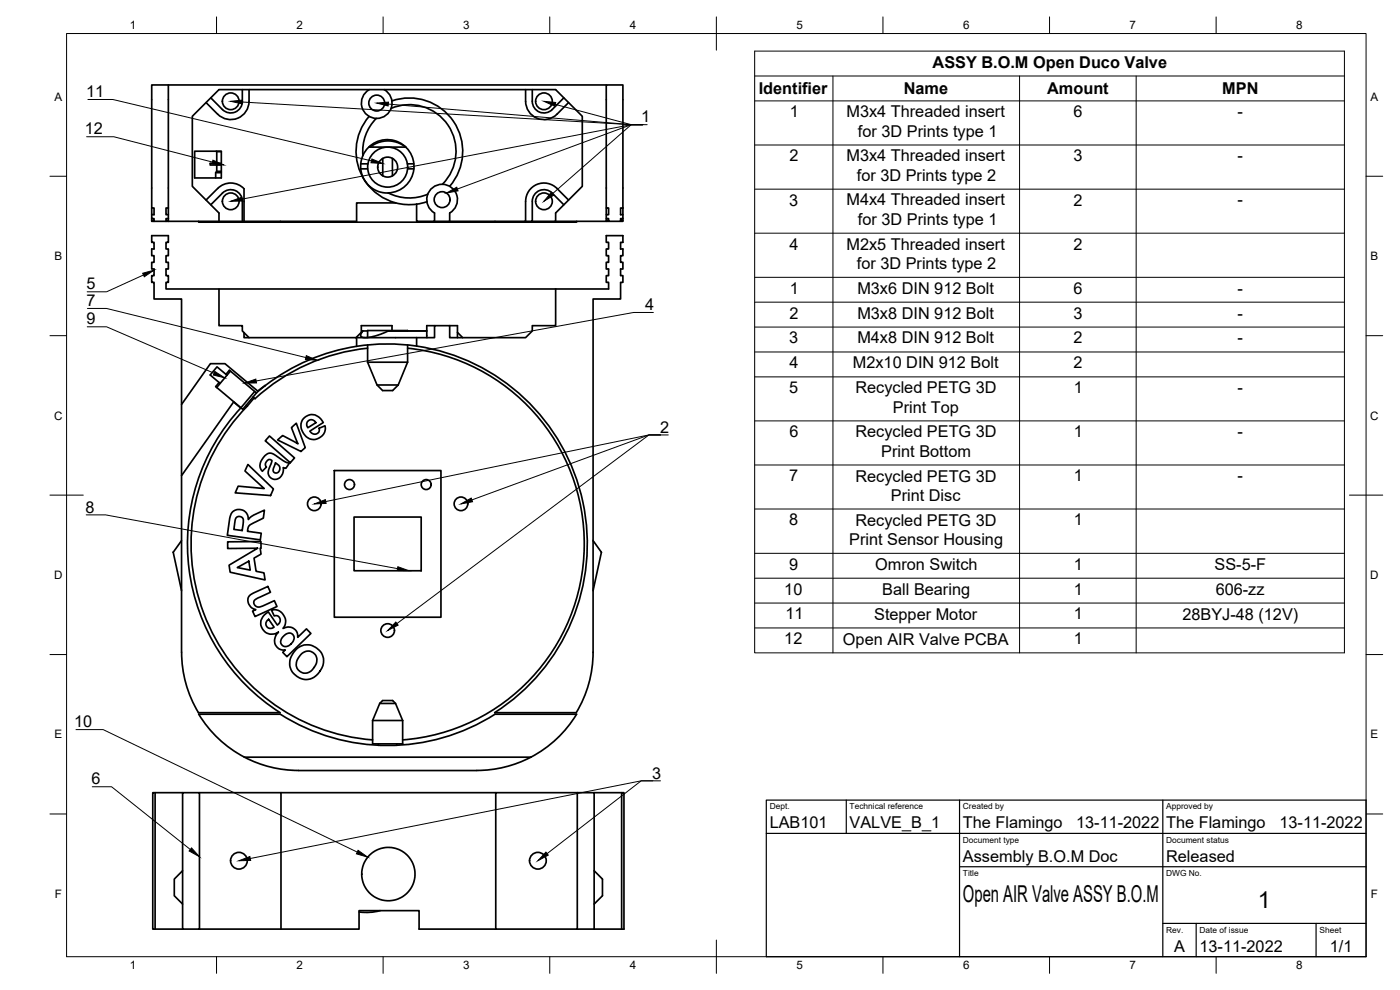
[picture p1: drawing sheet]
<svg xmlns="http://www.w3.org/2000/svg" width="420mm" height="297mm" viewBox="0 0 420 297" stroke-linecap="round" stroke-linejoin="round" font-family="sans-serif">
<!-- layer: Visible -->
<g fill="none" stroke="#000" stroke-width=".51">
<path d="M50.5 25.5h-5v36.9h.7v2h-.7v-2M50.5 25.5v36.9M50.5 25.5h131.4M63.3 29.4l3.5 3.5a3.5 3.5 0 0 0 3.8 .7 3.5 3.5 0 0 0 2.1-3.2M72.7 26.9v3.5M74.7 26.9a10.5 10.5 0 0 1-.5 5.8 5.5 5.5 0 0 1-8.8 1.6l-3.6-3.5M110.8 34.9a16 16 0 0 0-1.3 19.3M110.8 26.9a4.6 4.6 0 0 0-1.3 7 4.6 4.6 0 0 0 7.1 0 4.6 4.6 0 0 0-1.3-7M112.9 35.5a14 14 0 0 0-4 11.2M117.4 32.5a14 14 0 0 1 17.1 5 14 14 0 0 1-1.7 17.8M117.6 30.3a16 16 0 0 1 18.5 6.1 16 16 0 0 1-1.1 19.5M157.7 26.9v3.5"/>
<path d="M157.8 30.4a5.5 5.5 0 0 0 3.3 5.1 5.5 5.5 0 0 0 6-1.2l3.5-3.5M159.7 26.9v3.5a3.5 3.5 0 0 0 2.2 3.2 3.5 3.5 0 0 0 3.8-.7l3.5-3.5M58.4 45.4h8v8h-8zM64.7 51.8h1.7M64.9 45.4l.1 .1M65 51.4l-.3 .4v1.6M65 45.5v3.5M65 49.5v1.9M65 51.4h1.4M65 45.5h1.4M65.1 49h-2v.5h3.3M66.4 49h-1.3v.5"/>
<path d="M108.3 49.2h2.1M108.3 50.7h2M108.9 46.7a8 8 0 0 1 13.9-1.3 8 8 0 0 1-6.3 12.5 13.9 13.9 0 0 0 11.9 .4M108.9 46.7l-.6 1.9-.1 1.8 .4 2 .9 1.8M109.5 54.2l.2 .3M109.7 54.5l1.5 1.6 1.6 1 1.8 .6 1.9 .2M109.7 54.5a16 16 0 0 0 9 6.4M110.7 44.1h11.1l-2.2-1.2-2.8-.6-3.2 .4-2.5 1.4M114.9 47.5v5.3M117.8 47.5v5.3M122.2 49.2h2M122.3 50.7h1.9"/>
<path d="M45.5 64.4v1.2h.7v.6h-.7v-.6M45.5 66.2v.2h5M50.5 65.6v.8M50.5 65.6h-.7v.6h.7M50.5 62.4v3.2M50.5 62.4h-.7v2h.7M59.6 66.4v.3h24.5M61.8 60l3.6-3.5a5.3 5.3 0 0 1 7.8 .3v9.6M65.7 66.4v-2.5l-8-8v-21l8-8h101.1l8 8v21l-8 8v2.5h-7.1M72.7 60.4v6M72.7 60.4a3.5 3.5 0 0 0-2.1-3.2 3.5 3.5 0 0 0-3.8 .7l-3.5 3.5M84.1 66.4v.3h64.4v-.3"/>
<path d="M118.7 60.9h-11.7v5.5h-56.5M118.7 60.9a16 16 0 0 0 6.3 .4M125 61.3v5.1h5.4v-2.5a4.6 4.6 0 0 1-1.3-7 4.6 4.6 0 0 1 7.1 0 4.6 4.6 0 0 1-1.2 7v2.5h-4.6M128.1 60.5l-3.1 .8M157.7 60.4v6h-22.7M166.8 66.4h15.1M169.2 61.4l-3.5-3.5a3.5 3.5 0 0 0-3.8-.7 3.5 3.5 0 0 0-2.2 3.2v6h-2M170.6 60l-3.5-3.5a5.5 5.5 0 0 0-6-1.2 5.5 5.5 0 0 0-3.3 5.1M173 66.4v.3h-24.5M181.9 62.4v2M181.9 65.6v.6M186.2 62.4h.7v2h-.7z"/>
<path d="M186.9 62.4v-36.9h-5v36.9h.7v2h-.7v1.2h.7v.6h-.7v.2h5v-.2h-.7v-.6h.7v-1.2M186.9 65.6v.6M65.7 86.7h116.9v-2h-.7v-2h.7v-2h-.7v-2h.7v-2h-.7v-2h.7v-2h-.7v-2h5v2h-.7v2h.7v2h-.7v2h.7v2h-.7v2h.7v2h-.7v5h-8.2v106M73.2 99.8l1.5 1.5M108.9 99.3l-.7 1.4 .4 .5 .9 .1M108.9 99.3h1.4M108.9 99.3l-2.1 2M116.5 99.3l-3.6 1.4-3.2 .6M116.5 99.3h11.6zM117.6 99.2v-1.5h-9.2v2M122.3 99.3l-12-.1v2.1M130.4 97.7h-2.3v3.6"/>
<path d="M135 97.7h2.3v3.6M137.3 99.7l1.6 1.6M166.8 86.7v11h-7.1v1.6l-2 2h-22.7v-3.6h-4.6v3.6h-5.4M65 116.3l7.9 6.5 4.1-4.9M65.8 114.8l-1.1 1.2 .3 .3M67.8 112.3l1-1.2 8.2 6.8M68.1 112.6l-3-2.5-2 2.4 3 2.5M69.2 111.3l-4.2 5M75.9 119.1l.4 .3-2.1 2.4a59 59 0 0 0-13.1 62.1 59 59 0 0 0 50.7 38.1M76.3 119.4l.2 .2M76.4 117.5l-4.1 4.9M79.6 115.7l-2.2 1.7-9.9-8.3h-4.4l-8.6 12.3"/>
<path d="M79.6 115.7a60 60 0 0 1 85.8 13 60 60 0 0 1-16.9 85.1h24.4a35 35 0 0 0 5.1-18.1M79.6 115.7l-2.6 2.2M107 103.9v-2.6h-33.8v-1.5l-.5-.5v-1.6h-7v-11h-15.9v-2h.7v-2h-.7v-2h.7v-2h-.7v-2h.7v-2h-.7v-2h.7v-2h-5v2h.7v2h-.7v2h.7v2h-.7v2h.7v2h-.7v2h.7v5h8.3v53M107 101.3h18M110.3 108.7h12M110.3 108.7l2.9 6.8 1.6 1.7h3l1.7-1.7M110.3 103.5v5.2M110.3 104.5a59 59 0 0 0-33.8 15.1M113.2 115.5h6.3M122.3 103.5v5.2M122.3 108.7l-2.8 6.8M122.3 104.5a59 59 0 0 1 53 59.4 59 59 0 0 1-54.5 58.1"/>
<path d="M125 101.3v2.6M72.2 122.4l-2.1-1.8-15.6 22.1v53M72.3 122.4a60.1 60.1 0 0 0 11.7 91.4h-24.4a35 35 0 0 1-5.1-18.1M72.3 122.3v.1M73.9 121.6l.4 .3M74.4 139.4l7.7 7.3-.9 2-10.6-.8 .9-2 7.8 .7-5.8-5.3zM79.4 136.8l.5-.4a2.1 2.1 0 0 1 2.9 .3l2.7 1.8 1.3 .5-1 1.5-.8-.2-.2 1.8-1.1 1.4-.7 .3h-.9l-.7-.3-.7-.8-.2-1.2 .9-2.4a.76 .76 0 0 0-.1-1.1l-.6-.1-.8 .7-.3 .8 .3 .8-1.2 1.2a3.3 3.3 0 0 1 .7-4.6zM80.9 130.8l7.5 6.6-1.3 1.4-7.5-6.5zM82.7 138.9l1 .8 .3 .6-.3 1.1-.7 .5-.7-.1-.3-.6zM83.3 132l1.5-1.3 4.6 2.5-1.9-4.9 1.4-1.3 2.7 7.3-1.3 1.2zM91.1 125.5l1.4-.9 1-.2a4 4 0 0 1 3.3 2l.2 .4-4 2.6 .9 .8h1l.8-.6 .1-1.1 1.7-.8 .1 1-.4 1.5-1.7 1.3-1 .4h-.8l-.7-.2-1.2-.7-1.2-1.9-.3-2zM92.4 126.4l.7-.5 .7 .1 1 .8-2.4 1.5-.3-1.2z"/>
<path d="M69.7 153.7l1.6-.8 1.8 .3 1.1 1.1 .3 1.6 1.7-1.4 3.2-1.4-.4 2.4-2.7 1.3a2.29 2.29 0 0 0-2 2.2v.4l4.1 .6-.3 2-9.9-1.4 .7-5.1zM70.9 155.3l1.1-.3 .7 .3 .3 .4-.3 3.5-2.5-.4 .3-2.6zM100.3 141.2h32v44h-32zM106.3 155.1h20.1v16.1h-20.1zM54.5 162.2l-2.5 3.5 2.5 11.5M68.3 162.6l10-.1v2h-.2l.2 1.8-2.1 1.2 .7 3.9 2.3 .5 .3 2.1-10.4-2.3-.4-2.1 8.6-5.1-9 .1zM71.2 170.3l3.5-1.9 .4 2.7zM74.9 178.7l1-.7 4.5-2 .8 1.7-4.7 2.3-.3 .7 .1 .6 .6 .7 .9 .1 4.5-1.9 .8 1.8-6.6 3-.7-1.6 1-.5-1.4-.6-1-1.7v-1.1zM178 162.2l2.5 3.5-2.5 11.5M79.2 184.6l1.3-1 2.7 3.9 .9-1.1-.1-.9-.8-.8-.9 .1-.8-1.7 1.1-.2 .9 .2 1.1 .8 1 1.7v1.9l-.7 1.1 1.5-.5 1.5 .4 1.1 .9 .3 1.8 2.7-2.5 1.3 1.4-7.2 6.9-1.2-1.3 .7-.7h-1a2.57 2.57 0 0 1-1.9-1.4l-.3-.8 .1-1.1 .3-1 .7-1-1.6 .6h-.8l-1.1-.4-1.1-1-.6-1.7a3.9 3.9 0 0 1 .9-2.6zM80.1 186.3l.5-.5 1.7 2.4-1.3 .4-.8-.4-.4-.8zM84.9 191.1l.8-.8a1.6 1.6 0 0 1 2.4 .4 1.6 1.6 0 0 1-.6 2.3 1.72 1.72 0 0 1-1.7 1 1.72 1.72 0 0 1-1.6-1.2l.1-.8z"/>
<path d="M88.8 194.9l1.1-.8a4.9 4.9 0 0 1 6.5 1.7 4.9 4.9 0 0 1-1.2 6.6l-1.5 1.1-2.2 .4-1.2-.3-1.2-.7-1.3-1.1-.4-.7a5.3 5.3 0 0 1 1.4-6.2zM90.5 196.2l1.3-.8h1.2l1.4 .8 .6 1v1.5l-.5 1.2-1.1 1.4-1.2 .6-1.1 .1-1-.5-.7-.6-.4-1 .1-1.6zM111.8 216.2h9M114 211.1l.8-.9h3l.9 .9 2.1 5.1v7h-9v-7M114 211.1h4.7M114 211.1l-2.2 5.1M46.5 237.8h-.7v41h.7M54.8 237.8h5.1v41h-5.1zM54.8 237.8h-8.3v41h8.3M59.9 237.8h24.4v41M73.3 227.2a35.3 35.3 0 0 0 16.3 4h53.5a35 35 0 0 0 29.9-16.9h-24.4a60 60 0 0 1-64.5 0h-24.5a35.3 35.3 0 0 0 13.7 12.9h86M84.3 237.8h64.5"/>
<path d="M113.6 223.2v.4M119.1 223.2v.4M148.8 237.8h24.4v41h-24.4zM173.2 237.8h5.1v41M178.3 237.8h8.3M54.8 261.2l-2.5 2.6v5l2.5 2.5M59.9 278.8h47.9v-5.6h18v5.6h23M114.1 273.2a16 16 0 0 1-6.3 .4M173.2 278.8h5.1M178.3 278.8h9v-41h-.7v41M178.3 261.2l2.5 2.6v5l-2.5 2.5"/>
<circle cx="69.2" cy="30.4" r="2.51"/>
<circle cx="113.1" cy="30.9" r="2.38"/>
<circle cx="163.2" cy="30.4" r="2.51"/>
<circle cx="116.3" cy="50.1" r="6"/>
<circle cx="116.3" cy="50.1" r="3"/>
<circle cx="132.7" cy="59.9" r="2.38"/>
<circle cx="69.2" cy="60.4" r="2.51"/>
<circle cx="163.2" cy="60.4" r="2.51"/>
<circle cx="94.3" cy="151.2" r="2.04"/>
<circle cx="104.9" cy="145.4" r="1.49"/>
<circle cx="127.9" cy="145.4" r="1.49"/>
<circle cx="138.3" cy="151.2" r="2.04"/>
<circle cx="116.3" cy="189.2" r="2.04"/>
<circle cx="71.7" cy="258.3" r="2.51"/>
<circle cx="161.4" cy="258.3" r="2.51"/>
<circle cx="116.6" cy="262.3" r="8"/>
</g>
<!-- layer: BORDER -->
<g fill="none" stroke="#000" stroke-width=".3">
<path d="M20 10.1h390v276.9h-390zM65 5.1v5M115 5.1v5M165 5.1v5M215 5.1v10M265 5.1v5M315 5.1v5M365 5.1v5M15 52.9h5M410 52.9h5M15 100.7h5M410 100.7h5"/>
<path d="M15 148.6h10M405 148.6h10M15 196.4h5M410 196.4h5M15 244.2h5M410 244.2h5M65 287v5M115 287v5M165 287v5M215 282.1v9.9M265 287v5M315 287v5"/>
<path d="M365 287v5"/>
</g>
<!-- layer: TITLEBLOCK -->
<path d="M230 240.1h180v46.9h-180zM230 250h180M254 240.1v9.9M288 240.1v46.9M349 240.1v46.9M288 260.1h122M349 277.1h61M359 277.1v9.9M395 277.1v9.9" fill="none" stroke="#000" stroke-width=".36"/>
<!-- layer: Custom Tables -->
<g fill="none" stroke="#000" stroke-width=".3">
<path d="M226.5 15.3h177v180.6h-177zM226.5 22.8h177M226.5 30.3h177M250 22.8v173.1M306 22.8v173.1M341 22.8v173.1M226.5 43.5h177M226.5 56.8h177M226.5 70h177M226.5 83.2h177M226.5 90.7h177M226.5 98.1h177"/>
<path d="M226.5 105.6h177M226.5 113.1h177M226.5 126.3h177M226.5 139.5h177M226.5 152.7h177M226.5 166h177M226.5 173.5h177M226.5 180.9h177M226.5 188.4h177"/>
</g>
<!-- layer: Leaders -->
<g fill="#000" stroke="#000" stroke-width=".3">
<path d="M69.2 30.4l3.6-.4-.1 1.2zM113.1 30.9l3.5-.3-.1 1.2zM163.2 30.4l3.6 .3-.3 1.2zM63.9 48.1l3.2 1.4-3.5-.3zM111.6 47.7l3.3 1.4-3.6-.3zM134 57.9l3.1-1.7 .4 1.1zM165.5 57.7l.7 .8-3 1.9zM69.2 60.4l3.4-1.2 .2 1.1zM42.8 82l3.4-.9-2.9 1.9zM64.5 111.4l3 2-3.5-.9zM73.4 114.9l3.4-1.2 .2 1.2zM91.9 106.7l3.3 1.4-3.5-.2z"/>
<path d="M94.3 151.2l3.3-1.3 .3 1.2zM138.3 151.2l3.1-1.8 .4 1.1zM119.4 170l3.3 1.2h-3.5zM118.8 186.6l.7 1-3.2 1.6zM57.5 254.4l2.4 2.7-3.2-1.8zM71.7 258.3l3.3-1.3 .2 1.2zM107.5 255.1l2.9 2.1-3.4-1zM163.8 255.7l.7 .9-3.1 1.7z"/>
</g>
<g fill="none" stroke="#000" stroke-width=".3">
<path d="M26.4 29.9h7.5l77.6 18.4M72.7 30.6l116.7 6.8h3.5M116.5 31.2l72.9 6.2h3.5M166.6 31.3l22.8 6.1h3.5M192.9 37.4h-3.5l-23.5 20.7M192.9 37.4h-3.5l-52.1 19.3M194.2 37.4h-4.8l-116.7 22.3M26 41h8.1l29.7 7.6M26.2 98.1h5.8l32.2 13.9M26.2 92.5h5.8l59.8 14.8M43.1 82.5l-11.1 5.1h-5.8M196.1 93.8h-5.9l-113.3 20.5"/>
<path d="M200.6 130.5h-5.8l-53.2 19.5M25.9 154.5h5.8l87.6 16.1M97.8 150.5l97-20h3.4h-3.4l-75.7 56.6M22.8 218.9h8.2l76.2 36.8M27.7 236.1h5.8l23.6 18.8M195.9 234.3h-3.5l-117.3 23.3M198.2 234.3h-5.8l-28.2 21.8"/>
</g>
<g font-size="7">
<text x="289" y="270.6">Open AIR Valve ASSY B.O.M</text>
<text x="377.5" y="272.3">1</text>
</g>
<g font-size="4.9">
<text x="279.9" y="20.4">ASSY B.O.M Open Duco Valve</text>
<text x="25.8" y="29.2">11</text>
<text x="227.7" y="28.3">Identifier</text>
<text x="271.2" y="28.3">Name</text>
<text x="314.3" y="28.3">Amount</text>
<text x="366.8" y="28.3">MPN</text>
<text x="237.1" y="35.2">1</text>
<text x="254" y="35.2">M3x4 Threaded insert</text>
<text x="322.1" y="35.2">6</text>
<text x="371.4" y="35.2">-</text>
<text x="25.5" y="40.3">12</text>
<text x="192.4" y="36.7">1</text>
<text x="257.5" y="41.1">for 3D Prints type 1</text>
<text x="236.9" y="48.4">2</text>
<text x="254" y="48.4">M3x4 Threaded insert</text>
<text x="322.1" y="48.4">3</text>
<text x="371.4" y="48.4">-</text>
<text x="257.2" y="54.3">for 3D Prints type 2</text>
<text x="236.9" y="61.7">3</text>
<text x="254" y="61.6">M4x4 Threaded insert</text>
<text x="322.2" y="61.7">2</text>
<text x="371.4" y="61.6">-</text>
<text x="257.5" y="67.5">for 3D Prints type 1</text>
<text x="237" y="74.9">4</text>
<text x="254" y="74.9">M2x5 Threaded insert</text>
<text x="322.2" y="74.9">2</text>
<text x="257.2" y="80.8">for 3D Prints type 2</text>
<text x="26" y="86.9">5</text>
<text x="237.1" y="88.1">1</text>
<text x="257.3" y="88.1">M3x6 DIN 912 Bolt</text>
<text x="322.1" y="88.1">6</text>
<text x="371.4" y="88.1">-</text>
<text x="26" y="91.8">7</text>
<text x="193.6" y="93.1">4</text>
<text x="236.9" y="95.6">2</text>
<text x="257.3" y="95.6">M3x8 DIN 912 Bolt</text>
<text x="322.1" y="95.6">3</text>
<text x="371.4" y="95.6">-</text>
<text x="26" y="97.4">9</text>
<text x="236.9" y="103">3</text>
<text x="257.3" y="103">M4x8 DIN 912 Bolt</text>
<text x="322.2" y="103">2</text>
<text x="371.4" y="103">-</text>
<text x="237" y="110.5">4</text>
<text x="255.9" y="110.5">M2x10 DIN 912 Bolt</text>
<text x="322.2" y="110.5">2</text>
<text x="236.9" y="118">5</text>
<text x="256.7" y="118">Recycled PETG 3D</text>
<text x="322.3" y="118">1</text>
<text x="371.4" y="118">-</text>
<text x="268" y="123.9">Print Top</text>
<text x="198.1" y="129.8">2</text>
<text x="236.9" y="131.2">6</text>
<text x="256.7" y="131.2">Recycled PETG 3D</text>
<text x="322.3" y="131.2">1</text>
<text x="371.4" y="131.2">-</text>
<text x="264.5" y="137.1">Print Bottom</text>
<text x="236.9" y="144.4">7</text>
<text x="256.7" y="144.5">Recycled PETG 3D</text>
<text x="322.3" y="144.4">1</text>
<text x="371.4" y="144.4">-</text>
<text x="25.7" y="153.8">8</text>
<text x="267.4" y="150.3">Print Disc</text>
<text x="236.9" y="157.7">8</text>
<text x="256.7" y="157.7">Recycled PETG 3D</text>
<text x="322.3" y="157.7">1</text>
<text x="254.8" y="163.6">Print Sensor Housing</text>
<text x="236.9" y="170.9">9</text>
<text x="262.7" y="171">Omron Switch</text>
<text x="322.3" y="170.9">1</text>
<text x="364.5" y="171">SS-5-F</text>
<text x="235.4" y="178.4">10</text>
<text x="264.8" y="178.4">Ball Bearing</text>
<text x="322.3" y="178.4">1</text>
<text x="364.8" y="178.4">606-zz</text>
<text x="235.7" y="185.9">11</text>
<text x="262.3" y="185.9">Stepper Motor</text>
<text x="322.3" y="185.9">1</text>
<text x="354.9" y="185.9">28BYJ-48 (12V)</text>
<text x="235.4" y="193.3">12</text>
<text x="253" y="193.4">Open AIR Valve PCBA</text>
<text x="322.3" y="193.3">1</text>
<text x="22.3" y="218.2">10</text>
<text x="195.7" y="233.6">3</text>
<text x="27.5" y="235.4">6</text>
<text x="231" y="248.5">LAB101</text>
<text x="255" y="248.5">VALVE_B_1</text>
<text x="289" y="248.5">The Flamingo</text>
<text x="323" y="248.5">13-11-2022</text>
<text x="350" y="248.5">The Flamingo</text>
<text x="384" y="248.5">13-11-2022</text>
<text x="289" y="258.6">Assembly B.O.M Doc</text>
<text x="350" y="258.6">Released</text>
<text x="352.3" y="285.7">A</text>
<text x="360" y="285.5">13-11-2022</text>
<text x="399.1" y="285.7">1/1</text>
</g>
<g font-size="3.5">
<text x="39" y="8.8">1</text>
<text x="89" y="8.8">2</text>
<text x="139" y="8.8">3</text>
<text x="189" y="8.8">4</text>
<text x="239" y="8.8">5</text>
<text x="289" y="8.8">6</text>
<text x="339" y="8.8">7</text>
<text x="389" y="8.8">8</text>
<text x="16.3" y="30.2">A</text>
<text x="411.3" y="30.2">A</text>
<text x="16.3" y="78">B</text>
<text x="411.3" y="78">B</text>
<text x="16.2" y="125.9">C</text>
<text x="411.2" y="125.9">C</text>
<text x="16.2" y="173.7">D</text>
<text x="411.2" y="173.7">D</text>
<text x="16.3" y="221.6">E</text>
<text x="411.3" y="221.6">E</text>
<text x="16.4" y="269.4">F</text>
<text x="411.4" y="269.4">F</text>
<text x="39" y="290.8">1</text>
<text x="89" y="290.8">2</text>
<text x="139" y="290.8">3</text>
<text x="189" y="290.8">4</text>
<text x="239" y="290.8">5</text>
<text x="289" y="290.8">6</text>
<text x="339" y="290.8">7</text>
<text x="389" y="290.8">8</text>
</g>
<g font-size="2.5">
<text x="231" y="242.9">Dept.</text>
<text x="255" y="242.9">Technical reference</text>
<text x="289" y="242.9">Created by</text>
<text x="350" y="242.9">Approved by</text>
<text x="289" y="252.8">Document type</text>
<text x="350" y="252.8">Document status</text>
<text x="289" y="262.9">Title</text>
<text x="350" y="262.9">DWG No.</text>
<text x="350" y="279.9">Rev.</text>
<text x="360" y="279.9">Date of issue</text>
<text x="396" y="279.9">Sheet</text>
</g>
</svg>
